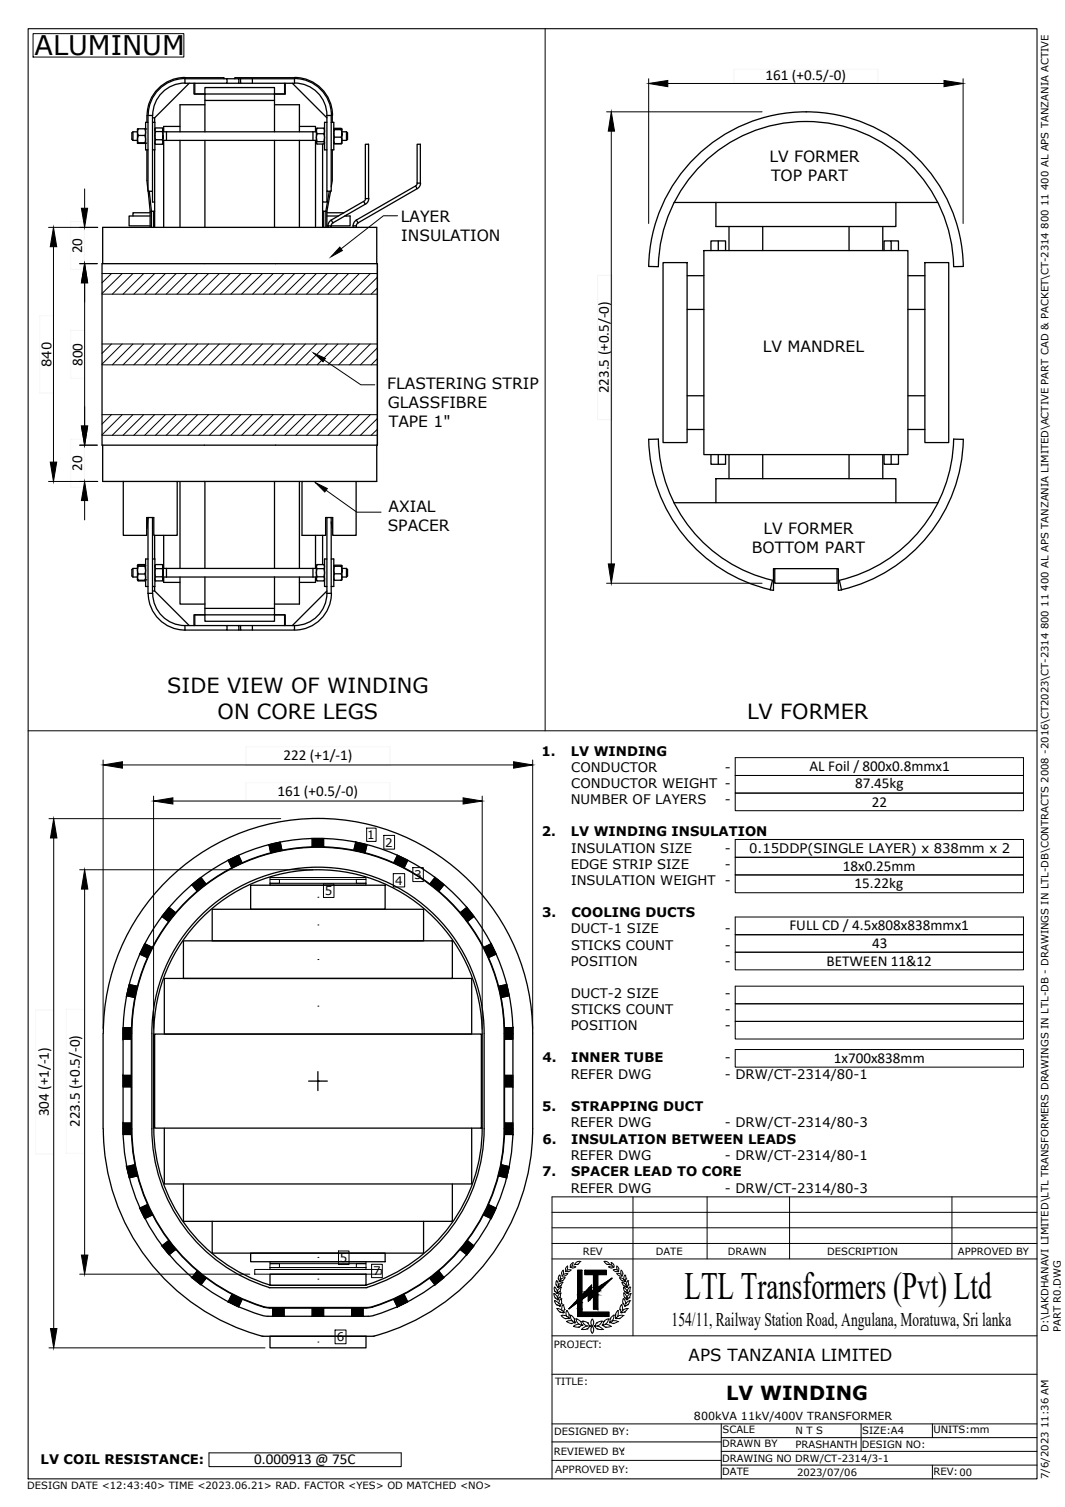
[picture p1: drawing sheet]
<svg xmlns="http://www.w3.org/2000/svg" width="210mm" height="297mm" viewBox="0 0 210 297" stroke-linecap="round" stroke-linejoin="round" font-family="sans-serif">
<!-- layer: Dim txt -->
<path d="M144.7 13.7h28.4v2.8h-28.4zM13.9 43.7h2.7v9.4h-2.7zM117.8 54.3h2.8v28.4h-2.8zM7.8 62.3h2.7v15.2h-2.7zM13.9 65.1h2.8v9.5h-2.8zM13.9 86.6h2.7v9.4h-2.7zM48.5 154.3h28.4v3.6h-28.4zM48.5 147.2h28.4v3.6h-28.4zM7 199.1h3.6v28.3h-3.6zM13.1 198.9h3.6v28.4h-3.6z" fill="none" stroke="#f7f7f7" stroke-width=".2"/>
<g fill="none" stroke="#000" stroke-width=".2">
<path d="M6.5 6.6h29.7v4.6h-29.7zM107.4 5.7v138.3M127.8 15.5v28.6M131.6 16.5h54.5M189.8 15.5v28.6M16.7 37.2v3.8M119.5 22h30.7M120.5 25.9v85.3M9.6 44.8h9.7M10.5 48.6v42.5M15.7 52h3.5M16.7 55.7v28.3"/>
<path d="M20.1 53.9h54.3M20.1 58h54.3M78.4 42.5h-2.8l-8.4 6.6M20.1 71.9h54.3M20.1 67.8h54.3M63.9 71l7.2 4.8h2.8M9.6 94.9h9.7M15.7 87.7h3.5M16.7 98.7v3.8M20.1 85.8h54.3M20.1 81.7h54.3M64.3 96.6l6 4.4h4.8"/>
<path d="M119.5 115h30.7M5.5 144h198.9M20.3 149.8v53M24.1 150.8h77.1M30.3 156.9v46M34.1 157.9h57.2M95 156.9v46M105 149.8v53M144.9 149.3h56.8v3.6h-56.8zM144.9 152.9h56.8v3.4h-56.8zM144.9 156.3h56.8v3.5h-56.8zM9.7 161.4h45.6"/>
<path d="M10.6 165.2v96.7M15.7 171.4h46M16.7 175.2v72.2M33.3 178.8l1.3 1.1-1.4 1.7-1.3-1zM37.8 174.4l1.8-1.5 1 1.3-1.8 1.4zM45 169.6l2-1 .7 1.4-2 1.1zM53 166.5l2.2-.5 .4 1.6-2.3 .5zM53.2 174.1h18.9v.4h-18.9zM53.2 173.3h1.9v.8h-1.9zM53.2 173h18.9v.3h-18.9zM61.5 165.3h2.3v1.6h-2.3zM63.8 174.2h2v2.7h-2z"/>
<path d="M70.1 166l2.2 .5-.3 1.6-2.3-.5zM70.2 173.3h1.9v.8h-1.9zM72.3 163.2h1.8v2.6h-1.8zM75.6 164.7h2.2v2.7h-2.2zM77.5 172.2h2.3v2.6h-2.3zM78.3 168.6l2.1 1-.7 1.5-2.1-1.1zM81.4 171h2v2.8h-2zM85.7 172.9l1.8 1.5-1 1.2-1.8-1.4zM90.7 179.9l1.3-1.1 1.4 1.8-1.2 1zM144.9 165.5h56.8v3.5h-56.8zM144.9 169h56.8v3.5h-56.8zM144.9 172.5h56.8v3.5h-56.8z"/>
<path d="M25.4 194l1.7 .4-.6 2.2-1.6-.3zM28.5 186l1.5 .7-1 2.1-1.5-.7zM95.3 186.7l1.5-.7 1 2.1-1.5 .7zM98.3 194.4l1.6-.4 .5 2.3-1.6 .3zM144.9 180.7h56.8v3.6h-56.8zM144.9 184.2h56.8v3.5h-56.8zM144.9 187.7h56.8v3.5h-56.8zM144.9 194.4h56.8v3.5h-56.8zM144.9 197.9h56.8v3.4h-56.8zM24.2 202.6h1.7v2.2h-1.7zM24.3 211.9h1.6v2.3h-1.6zM99.4 211.9h1.7v2.3h-1.7z"/>
<path d="M99.5 202.6h1.6v2.2h-1.6zM144.9 206.9h56.8v3.4h-56.8zM144.9 201.3h56.8v3.5h-56.8zM24.2 221.3h1.7v2.3h-1.7zM24.9 229.9l1.6-.3 .6 2.2-1.7 .4zM27.5 238.2l1.5-.8 1 2.1-1.5 .7zM96.3 237.4l1.5 .8-1 2-1.5-.7zM98.8 229.6l1.6 .3-.5 2.3-1.6-.4zM99.5 221.3h1.6v2.3h-1.6zM15.7 251.1h33.5M31.9 245.6l1.3-1.1 1.4 1.8-1.3 1zM38.8 250.6l1.8 1.4-1 1.3-1.8-1.5z"/>
<path d="M45.7 255.2l2 .9-.7 1.5-2-1zM50.2 250.2h24.9v.9h-24.9zM53.2 249.8h18.9v.4h-18.9zM53.2 249.1h1.9v.7h-1.9zM53.2 248.7h18.9v.4h-18.9zM53.7 257.8h2.3v1.6h-2.3zM61.5 257.8h2.3v1.6h-2.3zM66.7 246.6h2.1v2.6h-2.1zM69.3 257.8h2.3v1.6h-2.3zM70.2 249.1h1.9v.7h-1.9zM73.2 249.2h2.2v2.6h-2.2zM77.6 256.1l2.1-.9 .7 1.4-2.1 1z"/>
<path d="M84.7 252l1.8-1.4 1 1.2-1.8 1.5zM92.2 244.5l1.2 1.1-1.4 1.7-1.3-1zM9.7 265.7h42.5M66 262.2h2.2v2.7h-2.2zM41.2 286.4h37.9v2.7h-37.9z"/>
</g>
<g fill="#000" stroke="#000" stroke-width=".2">
<path d="M127.8 16.5l3.8-.6v1.2zM186.1 15.9l3.7 .6-3.7 .6zM120.5 22l.6 3.9h-1.2zM10.5 44.8l.7 3.8h-1.3zM16.7 52l.6 3.7h-1.3zM16 41h1.3l-.6 3.8zM67 48.7l.5 .7-2.3 1.2zM61.8 69.6l2.3 1-.4 .7zM9.9 91.1h1.3l-.7 3.8zM16 84h1.3l-.6 3.7zM16.7 94.9l.6 3.8h-1.3zM62.2 95.2l2.3 1.1-.5 .7z"/>
<path d="M119.9 111.2h1.2l-.6 3.8zM20.3 150.8l3.8-.7v1.3zM30.3 157.9l3.8-.6v1.2zM91.3 157.3l3.7 .6-3.7 .6zM101.2 150.1l3.8 .7-3.8 .6zM10.6 161.4l.6 3.8h-1.3zM16.7 171.4l.6 3.8h-1.3zM16 247.4h1.3l-.6 3.7zM9.9 261.9h1.3l-.6 3.8z"/>
<path d="M37.8 174.4l2.8-.2-1.8 1.4zM37.8 174.4l2.8-.2-1-1.2z"/>
<path d="M45 169.6l2.7 .4-2 1.1zM45 169.6l2.7 .4-.7-1.4z"/>
<path d="M53 166.5l2.6 1.1-2.3 .5zM53 166.5l2.6 1.1-.4-1.6z"/>
<path d="M61.5 165.3l2.3 1.6h-2.3zM61.5 165.3l2.3 1.6v-1.6z"/>
<path d="M70.1 166l1.9 2.1-2.3-.5zM70.1 166l1.9 2.1 .3-1.6z"/>
<path d="M78.3 168.6l1.4 2.5-2.1-1.1zM78.3 168.6l1.4 2.5 .6-1.5z"/>
<path d="M85.7 173l.8 2.6-1.8-1.4zM85.7 173l.8 2.6 1-1.2z"/>
<path d="M90.7 179.9l1.3-1.1 .2 2.8zM92 178.8l.2 2.8 1.2-.9z"/>
<path d="M24.9 196.3l2.2-1.9-.6 2.2zM25.5 194l-.6 2.3 2.2-1.9z"/>
<path d="M27.6 188.1l2.4-1.4-1 2.1zM28.5 186l-.9 2.1 2.4-1.4z"/>
<path d="M31.9 180.7l2.7-.8-1.4 1.7zM33.4 178.8l-1.5 1.9 2.7-.8z"/>
<path d="M95.3 186.7l1.5-.7-.5 2.8zM96.8 186l-.5 2.8 1.5-.7z"/>
<path d="M98.3 194.4l1.6-.4-1.1 2.6zM99.9 194l-1.1 2.6 1.6-.3z"/>
<path d="M25.9 202.6v2.2h-1.6zM24.3 202.6v2.2l1.6-2.2z"/>
<path d="M24.3 211.9l1.6 2.3v-2.3zM24.3 211.9l1.6 2.3h-1.6z"/>
<path d="M99.5 202.6h1.6l-1.6 2.2zM101.1 202.6l-1.6 2.2h1.6z"/>
<path d="M99.4 211.9l1.6 2.3v-2.3zM99.4 211.9l1.6 2.3h-1.6z"/>
<path d="M24.3 221.3l1.6 2.3v-2.3zM24.3 221.3l1.6 2.3h-1.6z"/>
<path d="M24.9 229.9l2.2 1.9-.6-2.2zM24.9 229.9l2.2 1.9-1.6 .4z"/>
<path d="M27.6 238.1l2.4 1.4-1-2.1zM27.6 238.1l2.4 1.4-1.5 .7z"/>
<path d="M96.3 237.4l-1 2.1 1.5 .7zM96.3 237.4l1.5 .7-1 2.1z"/>
<path d="M98.8 229.6l-.5 2.2 1.6 .4zM98.8 229.6l1.6 .3-.5 2.3z"/>
<path d="M99.5 221.3v2.3h1.6zM99.5 221.3h1.6v2.3z"/>
<path d="M31.9 245.6l2.7 .7-1.4-1.8zM31.9 245.6l2.7 .7-1.2 1z"/>
<path d="M38.8 250.6l-1 1.2 2.8 .2zM37.8 251.8l2.8 .2-1 1.3z"/>
<path d="M45.7 255.2l-.7 1.4 2.7-.5zM45 256.6l2.7-.5-.7 1.5z"/>
<path d="M53.7 257.8v1.6l2.3-1.6zM53.7 259.4l2.3-1.6v1.6z"/>
<path d="M61.5 257.8v1.6l2.3-1.6zM61.5 259.4l2.3-1.6v1.6z"/>
<path d="M69.3 257.8h2.3v1.6zM69.3 257.8v1.6h2.3z"/>
<path d="M77.6 256.1l.7 1.5 1.4-2.4zM79.7 255.2l.6 1.4-2 1z"/>
<path d="M84.7 252l1 1.3 .8-2.7zM86.5 250.6l1 1.2-1.8 1.5z"/>
<path d="M92.2 244.5l-1.5 1.8 1.3 1zM92.2 244.5l1.2 1.1-1.4 1.7z"/>
</g>
<!-- layer: Cage out -->
<g fill="none" stroke="#000" stroke-width=".2">
<path d="M108.8 239h95.6M124.8 235.9v27.4M139.4 235.9v12.2M155.6 235.9v12.2M187.6 235.9v12.2M204.4 235.9h-95.6v55.6M108.8 248.1h95.6M108.8 245.1h95.6M108.8 242h95.6M108.8 270.9h95.6M108.8 263.3h95.6M108.8 280.7h95.6"/>
<path d="M108.8 284.2h33.4M108.8 287.9h33.4M142.2 286.1h62.2M142.2 288.8h62.2M142.2 280.7v10.8M142.2 283.4h62.2M169.7 280.7v5.4M183.8 280.7v2.7M183.8 288.8v2.7"/>
</g>
<!-- layer: HVWD -->
<g fill="none" stroke="#000" stroke-width=".2">
<path d="M109.2 255h.1M109.2 255l.2 .8 .5 .3M109.3 253.7l.1 .8M109.3 253.7h.1M109.3 253.7l.3 .3 .2 .5 .3-.4 .4-.3-.2 .8M109.3 256.4h.1M109.3 256.4l.4 .8M109.3 256.4l.5 .2 .4 .4M109.3 254.5h.1M109.4 254.5l.4 .3M109.4 255.8h.1M109.6 253.3h.1"/>
<path d="M109.6 253.2l.3 .4M109.6 252.5h.1M109.7 252.5l-.1 .8M109.7 257.2h.1M109.7 257.2l.5 .1M109.7 252.4l.4 .9M109.7 254.8v.2l.2-.2M109.7 254.8h.1M109.7 255h.1M109.8 257.9h.1M109.8 257.9l.5 .1 .5 .3M109.8 257.9l.6 .7 .5 .1"/>
<path d="M109.8 254.5h.1M109.8 256.1l.2 .1-.1-.1M109.8 256.1h.1M109.9 255h.1M109.9 254.8h.1M109.9 255.8h.1M109.9 256.2h.1M109.9 253.6l.1 .2v-.2M109.9 253.6h.1M109.9 253.7h.1M109.9 256.1h.1M110 256.2h.1"/>
<path d="M110 253.8h.1M110 253.6h.1M110 252.1h.1M110 253.4h.1M110.1 252.1l.2 .3M110.2 257h.1M110.2 257v-.6l.4-.4 .1 .9-.4 .4M110.2 257.3h.1M110.2 252.6h.1M110.2 257.5h.1M110.2 252.5v.1l.2-.1M110.2 251.4h.1"/>
<path d="M110.2 252.5h.1M110.2 251.3l-.2 .8M110.3 254.6h.1M110.3 254.6l-.4 .2M110.3 251.3l.2 .9M110.3 257.3l.1 .1-.2-.1M110.3 257.3h.1M110.3 252.6h.1M110.3 255.7h.1M110.3 255.7l-.3 .3M110.4 258.6h.1M110.4 257.4h.1"/>
<path d="M110.4 252.5h.1M110.4 252.3h.1M110.4 254.9h.1M110.4 253.5h.1M110.4 254.8l-.1 .9M110.5 253.5l-.5 .1M110.5 254.9l-.4 .3-.2 .5-.3-.4-.4-.3M110.5 253.8h.1M110.6 256h.1M110.6 256.9h.1M110.6 259.3h.1M110.7 251l.3-.6v.8"/>
<path d="M110.7 251l.1 .4M110.8 252.4l-.4 .1M110.8 258.3h.1M110.8 251.4l-.1 .1h.2M110.8 252.5h.1M110.8 252.8h.1M110.8 252.8l-.4 .2-.4 .3M110.8 252.8l-.3 .7M110.9 258.7h.1M110.9 251.5h.4M110.9 257.2l-.2 .5 .1 .6M111 258.8h.1"/>
<path d="M111 257.2h.1M111 257.2l.2 .9M111 258.6l.1 .1h-.2M111 258.6h.1M111.1 258.7h.1M111.2 258.1h.1M111.3 258.1l-.3 .4M111.3 251.9h.1M111.3 251.9l-.6 .1-.3 .2M111.3 251.9l-.5 .6M111.4 259.9h.1M111.5 250.5l-.1 .1h.2"/>
<path d="M111.6 250.5l.4 .1M111.7 258.3l-.1 .6 .1 .6M111.7 258.3h.1M111.7 258.3l.5 .9M111.7 259.5h.1M111.7 250.3l.2-.7-.2 .1a.61 .61 0 0 0-.2 .8M111.8 259.5l-.6-.2h-.6l.5 .5 .5 .1 .3-.1M111.9 251.1l-.8 .1M111.9 251l-.6 .5M111.9 259.8h.1M112 259.7l.1 .1h-.2M112 259.7h.1"/>
<path d="M112.1 259.9h.1M112.1 259.2h.1M112.1 259.8h.1M112.2 259.1l-.2 .6M112.4 249.7l.1 .1M112.4 249.3v.4M112.5 259.2a1.29 1.29 0 0 0 .3 1.2M112.5 259.3h.1M112.5 259.3l.7 .7M112.6 250.3l-.9 .1M112.6 250.3l-.6 .4M112.9 248.9l-.2 .7 .8 .1"/>
<path d="M113 248.9l-.5 .4M113.2 260h.1M113.2 260v.5M113.2 249.2h.1M113.5 249.7l-.6 .2-.4-.1M113.5 260h.1M113.7 249.2h.1M113.8 249.2h-.5a.87 .87 0 0 1 1-.5l-.5 .5M114.3 248.7h.1M119.1 248.6l.6 .6M119.1 248.7h.1M119.1 248.6a.91 .91 0 0 1 1 .6"/>
<path d="M119.6 249.2h.1M119.7 249.2h.4M119.9 260l-.5 .1-.4 .4M119.9 260h.1M119.9 249.7l.7 .2 .3-.1v-.1M119.9 260a1.33 1.33 0 0 1-.6 1M120.1 249.2h.1M120.2 260h.1M120.5 248.8l.4 .5M120.5 248.9l.3 .7M120.7 249.6l-.7 .1M120.9 259.2h.1"/>
<path d="M121 259.2a1.29 1.29 0 0 1-.4 1.2M121 259.3l-.6 .4-.2 .4 .1 .4M121 249.3v.4M121.2 259.2h.1M121.3 259.8h.1M121.3 259.1l.1 .6M121.4 259.9h.1M121.4 259.7l-.1 .1 .1 .1 .1-.1M121.4 259.7h.1M121.5 259.8h.1M121.7 259.5h.1M121.8 258.3h.1"/>
<path d="M121.8 258.3l.1 .6-.2 .6 .6-.2h.5M121.8 258.3l-.5 .9M121.8 250.5l-.4 .1M121.9 250.1l.1 .5h-.2M122 250.1l-.4-.6 .1 .8h-.8l.6 .4M122 259.9h.1M122.1 251.9h.1M122.1 251.8l.5 .6M122.2 251.9l.6 .1 .2 .2M122.2 258.1h.1M122.2 258.1l.3 .4M122.3 258.7h.1"/>
<path d="M122.4 251.2l-.5-.2h-.3l.5 .5h.4M122.4 258.6l-.1 .1h.2M122.4 258.6h.1M122.4 258.8h.1M122.4 251.2v-.8l.4 .6-.2 .4M122.5 257.2l-.3 .9M122.5 257.2h.1M122.5 257.2l.2 .5v.6M122.5 258.7h.1M122.6 251.4v.2l-.1-.2M122.6 252.5h.1M122.6 252.8h.1"/>
<path d="M122.6 258.3h.1M122.7 252.4l.4 .1M122.8 256.9h.1M122.8 259.3l-.7 .6-.6-.1M122.8 259.3h.1M122.8 256v.9l.3 .4M122.9 256h.1M122.9 256l.3 .4 .1 .6M122.9 253.8h.1M122.9 253.8l.2 .7 .5 .3M122.9 253.8l.4 .3 .3 .4M122.9 254.9h.1"/>
<path d="M123 254.9l.3 .3 .2 .5M123 254.8l.1 .9 .4 .3M123 252.3h.1M123 253.5h.1M123 253.5l.4 .1M123.1 258.6l-.6 .1M123.1 252.5h.1M123.1 252.6h.1M123.1 255.7h.1M123.1 258.6h.1M123.1 257.4h.1M123.1 257.3v.2l.1-.2"/>
<path d="M123.1 257.3h.1M123.1 251.3l-.1 .9M123.1 252.5l.1 .1h-.1v-.1M123.1 251.4h.1M123.1 254.6h.1M123.1 257.5h.1M123.2 251.3l.2 .8M123.2 252.6h.1M123.2 257.3h.1M123.3 257h.1M123.3 257l.3-.4 .5-.2-.4 .8-.5 .1M123.4 252.1l-.2 .3"/>
<path d="M123.4 252.1h.1M123.4 253.4h.1M123.4 256.1h.1M123.4 253.6v.1l.1-.1M123.4 253.6h.1M123.4 253.7h.1M123.4 256v.1h.2M123.4 256h.1M123.5 254.8l.2 .2v-.2M123.5 254.8h.1M123.5 254.9h.1M123.5 255.7h.1"/>
<path d="M123.5 256.2h.1M123.5 253.7h.1M123.5 253.6h.1M123.6 254.5h.1M123.6 256.1h.1M123.7 255h.1M123.7 254.8h.1M123.7 257.9h.1M123.7 257.9l-.6 .7M123.7 257.9l-.6 .1-.4 .3M123.7 257.2h.1M123.7 252.5h.1"/>
<path d="M123.7 252.5l.1 .8M123.8 252.4l-.4 .9-.3-.4-.5-.1 .4 .7M123.8 253.3h.1M123.8 253.2l-.2 .4M124 255.8h.1M124 255.8l-.4 .2M124 254.5h.1M124.1 253.7h.1M124.1 256.4h.1M124.1 253.7l-.3 .3-.2 .5M124.2 253.7l-.1 .8-.4 .3M124.2 255l-.2 .8"/>
<path d="M124.2 255h.1M124.3 255l-.5 .3-.2 .4M111.7 260.5h.1M111.7 260.5l.9 .3M112.6 260.9h.1M112.8 260.4h.1M112.9 260.4l-.6-.1-.6 .2M113 261.4h.1M113.1 261.4l.5 .2h.5M113.1 260.7h.1M113.1 260.6l-.5 .2M113.2 260.5l.1 .1-.1 .2-.1-.1"/>
<path d="M113.2 260.5h.1M113.2 260.8h.1M113.3 260.6h.1M114 261.6h.1M114.2 261.1h.1M114.2 261l-.6 .1-.6 .3M114.4 260.5l-.4-.4-.5-.1a1.31 1.31 0 0 0 .7 1M114.4 260.5h.1M114.4 260.5l.2 .6M114.5 261.3h.1M114.5 261.2l-.4 .4M114.6 261.1h.1l-.2 .2"/>
<path d="M114.6 261.1h.1M114.6 262h.1M114.7 261.3h.1M114.7 261.1h.1M114.8 260.4a1.42 1.42 0 0 0 .9 1M114.8 260.4h.1M114.8 260.4l.6 .1 .4 .3M115.7 261.4h.1M115.7 261.9h.1M115.7 261.9l-.5 .2-.6-.1M115.8 261.4l-.7 .2-.4 .4M115.8 260.8h.1"/>
<path d="M115.8 260.8l.3 .5M116.1 261.3h.2v.2h-.2M116.1 261.5h.1M116.1 261.5l-.4 .5M116.3 261.5h.1M116.3 261.3h.1M117.1 261.3h.1M117.1 261.5h.1M117.3 261.5l.4 .5M117.3 261.3h-.2v.2h.2M117.3 261.3h.1M117.3 261.5h.1"/>
<path d="M117.6 260.8h.1M117.6 260.8l.5-.3 .5-.1a1.42 1.42 0 0 1-.9 1M117.6 260.7l-.3 .6M117.7 261.9h.1M117.7 261.4h.1M117.7 261.4l.6 .2 .5 .4M117.8 261.9l.5 .2 .5-.1M118.6 260.4h.1M118.7 261.1h.1M118.7 261.3h.1M118.8 262h.1M118.8 261.1l-.1 .2h.2"/>
<path d="M118.8 261.1h.1M118.9 261.3h.1M119 260.5h.1M119 260.5l-.1 .6M119.2 261.1h.1M119.2 261l.6 .1 .6 .3-.8 .2-.4-.1-.3-.3M119.3 261.6h.1M120.1 260.6h.1M120.1 260.7h.1M120.2 260.5l-.1 .2h.2M120.2 260.5h.1M120.3 260.7h.1"/>
<path d="M120.4 261.4h.1M120.6 260.4h.1M120.6 260.4l.6-.1 .6 .2-.7 .3h-.4l-.4-.2M120.8 260.9h.1M121.8 260.5h.1"/>
</g>
<!-- layer: Cage out -->
<path d="M5.5 5.7h198.9v285.8h-198.9zM113.8 250.4h.9v4.9l1.9-2v1.3l.4-.3v-3.1h-1.7v-.8h4.2v.8h-1.7v2.6l2.8-1.9-2.8 2.8v3.3h-.8v-2.5l-1 1v-1.3l-1.3 .9v2.5h5.3v.9h-6.2v-2.8l-1.7 1.3 1.7-1.8zM116.7 260a1.09 1.09 0 0 0 0 1.4 1.08 1.08 0 0 0 0 1.4M116.8 260a1.09 1.09 0 0 1 0 1.4 1.08 1.08 0 0 1 0 1.4" fill="none" stroke="#000" stroke-width=".21"/>
<g fill="#000" stroke="#000" stroke-width=".2">
<path d="M113.3 256.7h.5l-1.7 1.3zM113.8 250.4h.9zM116 255.5h1l-.7 .7zM116.6 253.3v.5h-.4zM118.5 253.3l2.1-1.4-1.4 1.4z"/>
<path d="M113.8 250.4l.9 4.9v-4.9zM113.8 250.4l.9 4.9h-.9z"/>
<path d="M113.8 256.1l.9 .1zM113.8 256.1l.9 .1z"/>
<path d="M113.8 256.2l.9 .5v-.5zM113.8 256.2l.9 .5h-1.4z"/>
<path d="M113.8 256.7l.9 1.3v-1.3zM113.8 256.7l.9 1.3h-.9z"/>
<path d="M113.8 258l.9 .6v-.6zM113.8 258l.9 .6h-.9z"/>
<path d="M113.8 255.3l.9 .8 1.2-.8zM113.8 255.3l.9 .8h-.9z"/>
<path d="M114.8 255.2h1.2zM114.8 255.2l1.1 .1h-1.2z"/>
<path d="M116 255.5v.7h.3zM116 256.2h.3l-.3 .3z"/>
<path d="M116.2 253.8l.4 .8v-.8zM116.2 253.8l.4 .8h-1.2z"/>
<path d="M117 251.2l.8 2.6v-2.6zM117 251.2l.8 2.6h-.8z"/>
<path d="M115.3 254.7l2.5 .5v-.5zM115.3 254.7l2.5 .5h-3z"/>
<path d="M116 255.2l1.8 .3v-.3zM116 255.2l1.8 .3h-1.8z"/>
<path d="M117 255.5l.8 2.5v-2.5zM117 255.5l.8 2.5h-.8z"/>
<path d="M115.4 254.6h2.5zM115.3 254.7h2.5z"/>
<path d="M117 254.3l.9 .3 .3-.3zM116.6 254.6l.4-.3 .9 .3z"/>
<path d="M117 253.8l1.2 .5 .5-.5zM117 253.8l1.2 .5h-1.2z"/>
<path d="M118.5 253.3l.2 .5 .5-.5zM117.8 253.8l.7-.5 .2 .5z"/>
<path d="M115.3 250.4l4.2 .8v-.8zM115.3 250.4l4.2 .8h-4.2z"/>
<path d="M113.8 258.6l6.2 .9v-.9zM113.8 258.6l6.2 .9h-6.2z"/>
</g>
<!-- layer: 0 -->
<g fill="none" stroke="#000" stroke-width=".25">
<path d="M36.4 15.3h7.8v.2M36.4 15.5h8.3v.9h-8.3zM36.5 15.3a7.5 7.5 0 0 0-7.5 7.4M36.5 16.4a6.4 6.4 0 0 0-6.4 6.3M36.5 15.5a7.3 7.3 0 0 0-7.3 7.2M37.3 16.4l-6.8 6.8M38.2 16.4v2.1h2.2M38.4 16.4v2.1h2M40.4 18.5h13.7v1.3h-13.7zM40.4 18.5v-1.2h13.7v1.2M40.4 19.8v6.2M44.7 15.5h2.4v.9h-2.4"/>
<path d="M47.1 15.5h2.6M47.1 16.4h.3M47.4 15.5v.9h2.3M49.7 15.5h8.3v.9h-8.3zM54.1 19.8v6.2M56.1 16.4v2.1M56.2 16.4v2.1h-2.1M57.6 16.4l6.8 6.8M58 15.3h-11.7v.2M58.1 15.3a7.5 7.5 0 0 1 7.4 7.4M58.1 16.4a6.4 6.4 0 0 1 6.3 6.3M58.1 15.5a7.3 7.3 0 0 1 7.2 7.2"/>
<path d="M26.2 26v1.7M26.2 27.7h.9M27.1 26h-.9l-.2 .2v1.3l.2 .2M27.1 25.4h.1M27.1 28.2h.1M27.1 28.2h1.6M27.2 26.7h1.4l.1 .7-.1 .7h-1.4l-.1-2.1v2.2l.1-.1M27.2 25.4l-.1 .1M28.6 25.4l.1 .6-.1 .7M28.6 25.4h-1.4l-.1 .6v-.6M28.6 28.1l.1 .1M28.6 25.4h.1"/>
<path d="M28.7 25.4h.1M28.7 28.2h.1M29 29.5v6.1l.2 2M29 22.8v1.3M29.2 24.1h-.5v5.4h.5M29.2 22.8h.9v14.9h-.9zM29.2 37.7l.4 3.9M29.4 37.7l.4 3.9h-.2v3.2M30.1 23.2h.4v.9M30.1 24.1h.4M30.1 29.5h.4M30.5 29.5v10.3h-.4v-2.1"/>
<path d="M30.5 39.8v5M30.5 24.1v5.4M30.5 28.2l.1 .2M30.6 25.3l-.1 .1M30.6 28.4h.1M32 25.9h-1.4l-.1 .8 .1 1.7h1.4l.1-.4-.1-.5h-1.4M32 27.5l.1-.8v1.5l-.1 .2M32 25.2h-1.4l-.1 .4 .1 .3M32 25.3l.1 .3zM32.1 25.6v1.1a1.16 1.16 0 0 1 0-1.1zM32.1 27.7h30.3M32.1 26h30.3"/>
<path d="M32.3 27.7v17.1M32.8 26v1.7M35.5 27.7v17.1M35.5 24.9h-3.2v1.1M40.4 27.7v17.1M40.4 20.6h-4.9v5.4M54.1 27.7v17.1M54.1 20.6h4.9v5.4M59 24.9h3.2v1.1M59 27.7v17.1M61.7 26v1.7M62.2 27.7v17.1"/>
<path d="M62.4 28.3v-.2l.1 .3h1.3l.1-.1M62.5 26.4h1.3l.2 .7-.2 .8h-1.3l-.1-.8zM62.5 26.4l-.1-.6v2.3l.1-.2M62.5 25.3l-.1 .5 .1-.5h1.3l.2 .5-.2 .6M63.6 28.4v11.4h.8v-2.1M63.6 39.8v5M63.8 27.9l.2 .2M63.8 25.3l.1 .1M63.9 25.4h.1M64 28.2l-.1 .1M64.4 22.8h.9v14.9h-.9zM64.4 24.1h-.4v5.4h.4"/>
<path d="M64.9 37.7l-.7 3.9h.2v3.2M65.2 37.7l-.8 3.9M65.3 24.1h.5v5.4h-.5M65.5 29.5v6.1l-.2 1.2M65.5 22.8v1.3M65.8 28.3h.1M65.8 25.4l.1-.1h1.4l.1 .1M65.9 27h1.4l.1 .7-.1 .6h-1.4l-.1-.6zM65.9 28.3h1.4M67.3 25.6l.1-.1v.8l-.1-.7h-1.4l-.1 .7 .1 .7M67.3 27l.1-.7v1.4M67.4 27.7v.5l-.1 .1"/>
<path d="M67.4 25.5l-.1-.2h-1.4l-.1 .2 .1 .1M67.4 26h.9M67.4 28.2v.1M68.3 26l.2 .2v1.3l-.2 .2h-.9M68.3 26v1.7M72 28.4h.6v10.7h-.6zM72.1 39.1l-.4 .6M72.7 39.1a1.29 1.29 0 0 1-.7 1.1M82.2 28.4h.6v7.7h-.6zM82.3 36.1l-.4 .5M82.9 36.1a1.29 1.29 0 0 1-.7 1.1M132.8 39.9h8.3"/>
<path d="M141.1 39.9h35.5v4.7h-35.5zM176.6 39.9h8.2M20.1 52h54.3v35.7h-54.3zM20.2 52v-7.2h54.1v7.2M29.6 41.9h-3.4v.7M29.6 42.6h-4.2v1.9h4.2M30.3 41.6h-.5v3.2M30.5 41.6h-.2v3.2M63.6 41.6h.2v3.2M63.8 41.6h.4v3.2M64.4 44.5h.2M64.4 41.9h3.4"/>
<path d="M64.4 42.6h2.3M64.6 44.8v-.3h.7v.3M65.3 43.4l6.4-3.7 .3 .5-6.4 3.7zM65.3 43.4a1.29 1.29 0 0 0-.7 1.1M65.6 43.9l-.3 .6M67.9 42.6h1.1v1.9h-3.7M68.3 42.4v.2M69.6 44.8v-.3h.6v.3M70.2 43.4l11.7-6.8 .3 .6-11.6 6.7zM70.2 43.4a1.29 1.29 0 0 0-.6 1.1M70.6 43.9l-.4 .6M129.8 52.5a29.1 29.1 0 0 1 29.1-28.6 29.1 29.1 0 0 1 29.1 28.6"/>
<path d="M130.7 51.8h4.7v35.4h-4.7zM135.4 54.3h3.3M138.7 49.4h40.2v40.2h-40.2zM141.6 49.4v-1.9h1.4v1.9M141.6 47.5h-1.5v1.9M143.7 44.6v4.8M150.3 44.6v4.8M167.3 44.6v4.8M174 44.6v4.8M174.2 49.4v-1.9h1.4v1.9M175.6 47.5h1.5v1.9M178.9 54.3h3.4"/>
<path d="M182.3 51.8h4.7v35.4h-4.7zM189.8 52.5l-1.8 .1M189.9 52.5a31 31 0 0 0-31-30.5 31 31 0 0 0-31 30.5l1.9 .1M135.4 78h3.3M135.4 61h3.3M178.9 78h3.4M178.9 61h3.4M20.2 87.7v7.2h4.1M24.3 94.9h10.6v10.6h-4.6v-3.5h-.2M24.3 94.9v10.6h4.6v-3.5h.3M34.9 94.9h24.6M35.5 94.9v17.1"/>
<path d="M40.4 94.9v17.1M54.1 94.9v17.1M59 94.9v17.1M74.3 87.7v7.2h-4.1M127.9 86.6a31 31 0 0 0 23.9 29.6M129.8 86.6h-2M129.8 86.5a29.1 29.1 0 0 0 22.5 27.9M132.8 99.1h8.3M135.4 84.7h3.3M140.1 89.6v1.9h1.5M141.1 94.3h35.5v4.8h-35.5zM141.6 89.6v1.9h1.4v-1.9"/>
<path d="M143.7 89.6v4.7M150.3 89.6v4.7M167.3 89.6v4.7M174 89.6v4.7M174.2 89.6v1.9h1.4M175.6 89.6v1.9M176.6 99.1h8.3M177.1 89.6v1.9h-1.5M178.9 84.7h3.4M188 86.5a29.1 29.1 0 0 1-22.5 27.9M188 86.6h1.8M189.9 86.6a31 31 0 0 1-24 29.6"/>
<path d="M26.2 113.7h.9M26.2 112v1.7M27.1 112h-.9l-.2 .3v1.2l.2 .2M27.1 114.3h.1M27.1 111.5h.1M27.1 114.2l.1 .2M27.1 114.3l.1 .2M27.1 113.7v.6M27.2 114.3v.2h1.4v-.2M27.2 111.6h1.4l.1 .8-.1 .7h-1.4l-.1-.7zM27.2 111.6l-.1-.1v2.2l.1-.6M27.2 111.3l-.1 .2"/>
<path d="M28.6 113.1l.1 .6-.1 .7h-1.4l-.1-.7M28.6 111.3l-1.4 .1M28.6 111.3l.1 .2M28.6 111.3v.1M28.7 111.5l-1.5-.1-.1 .1M28.7 114.3h.1M28.7 111.5l-.1 .1M28.7 114.3l-.1 .2M28.7 114.3l-.1 .1M29.2 102h.9v15h-.9zM29.2 110.2h-.5v5.4h.5M29.2 102.1l-.2 2"/>
<path d="M29.2 116.9a7.3 7.3 0 0 0 7.3 7.3M30.1 110.2h.4M30.1 115.6h.4M30.1 116.9a6.4 6.4 0 0 0 6.4 6.4M30.5 115.6v.9h-.4M30.5 105.5v10.1M30.5 116.5l6.8 6.8M30.5 114.3l.1 .2M30.6 111.3l-.1 .2M30.6 113.7h1.4M30.6 112.1h1.4M32 111.3l.1 .4-.1-.4h-1.4l-.1 .4 .1 .4-.1 .8 .1 1.6"/>
<path d="M32.1 112.9v1.2l-.1-.4zM32.1 111.7v1.2l-.1-.8zM32.1 114.1l-.1 .4h-1.4M32.1 112h30.3M32.1 113.7h30.3M32.1 114.1l-.1 .4M32.3 113.7v1.1h3.2M32.3 105.5v6.5M32.8 112v1.7M35.5 113.7v5.4h4.9M40.4 119.9h13.7v1.3h-13.7zM40.4 113.7v6.2"/>
<path d="M54.1 113.7v6.2M59 113.7v5.4h-4.9M61.7 112v1.7M62.2 113.7v1.1h-3.2M62.2 105.5v6.5M62.4 111.7l.1 .4-.1 .8zM62.4 112.9l.1 .8-.1 .4zM62.5 111.3l-.1 .4M62.5 113.7h1.3M62.5 112.1h1.3M63.6 105.5v5.8M63.8 111.3l.2 .4-.2 .4 .2 .8-.2 1.6h-1.3l-.1-.4 .1 .4"/>
<path d="M63.8 111.3h-1.3l-.1 .4M63.8 111.3l.2 .2M64 114.3l-.2 .2M64.4 116.9a6.4 6.4 0 0 1-6.3 6.4M64.4 102h.9v15h-.9zM64.4 102h-.2v3.5h-4.7v-10.6h10.7v10.6h-4.6v-3.5h-.3M64.4 110.2h-.4v5.4h.4M64.4 116.5l-6.8 6.8M65.3 110.2h.5v5.4h-.5M65.3 102.9l.2 1.2M65.3 116.9a7.3 7.3 0 0 1-7.2 7.3M65.8 114.2l.1 .2"/>
<path d="M65.9 113.1h1.4l.1 .6-.1 .7h-1.4l-.1-.7zM67.3 113.1l.1-.8v1.4M67.3 111.6l.1-.1v.8l-.1-.7h-1.4l-.1 .7 .1 .8M67.4 113.7v.5l-.1 .2M67.4 111.5l-1.5-.1-.1 .1 .1 .1M67.4 112h.9M68.3 112l.2 .3v1.2l-.2 .2h-.9M68.3 112v1.7M152.4 114.5v1.9M152.5 114.4h-.3l-.4 1.9 .7 .1M152.7 112.1h12.3v2.9h-12.3zM152.7 112.1h-.3v2.4"/>
<path d="M165 112.1h.2v4.3M165.2 114.4h.3l.4 1.9M165.9 116.3l-.6 .1M36.4 123.3h8.3v.9h-8.3M36.4 123.3v.9M40.4 121.2v1.3h13.7v-1.3M40.4 121.2h-2.2v2.1M40.4 121.2h-2v2.1M44.7 123.3h2.4v.9h-2.4M47.1 123.3h.3M47.1 124.2h.3M49.7 123.3h-2.3v.9h2.3"/>
<path d="M49.7 123.3h8.3v.9h-8.3zM54.1 121.2h2.1v2.1M54.1 121.2h2v2.1"/>
</g>
<!-- layer: P -->
<g fill="none" stroke="#000" stroke-width=".2">
<path d="M158.8 22h.1M22 53.9l-1.9 1.8M24.1 53.9l-4 4M26.2 53.9l-4.1 4.1M28.3 53.9l-4 4.1M30.5 53.9l-4.1 4.1M32.6 53.9l-4.1 4.1M34.7 53.9l-4.1 4.1M36.8 53.9l-4 4.1M38.9 53.9l-4 4.1M41.1 53.9l-4.1 4.1M43.2 53.9l-4 4.1"/>
<path d="M45.3 53.9l-4 4.1M47.5 53.9l-4.1 4.1M49.6 53.9l-4.1 4.1M51.7 53.9l-4.1 4.1M53.8 53.9l-4 4.1M56 53.9l-4.1 4.1M58.1 53.9l-4.1 4.1M60.2 53.9l-4.1 4.1M62.4 53.9l-4.1 4.1M64.5 53.9l-4.1 4.1M66.6 53.9l-4.1 4.1M68.7 53.9l-4.1 4.1"/>
<path d="M70.8 53.9l-4 4.1M73 53.9l-4.1 4.1M74.4 54.6l-3.4 3.4M74.4 56.8l-1.2 1.2M22 67.8l-1.9 1.9M24.1 67.8l-4 4M26.2 67.8l-4.1 4.1M28.3 67.8l-4 4.1M30.5 67.8l-4.1 4.1M32.6 67.8l-4.1 4.1M34.7 67.8l-4.1 4.1M36.8 67.8l-4 4.1"/>
<path d="M38.9 67.8l-4 4.1M41.1 67.8l-4.1 4.1M43.2 67.8l-4 4.1M45.3 67.8l-4 4.1M47.5 67.8l-4.1 4.1M49.6 67.8l-4.1 4.1M51.7 67.8l-4.1 4.1M53.8 67.8l-4 4.1M56 67.8l-4.1 4.1M58.1 67.8l-4.1 4.1M60.2 67.8l-4.1 4.1M62.4 67.8l-4.1 4.1"/>
<path d="M64.5 67.8l-4.1 4.1M66.6 67.8l-4.1 4.1M68.7 67.8l-4.1 4.1M70.8 67.8l-4 4.1M73 67.8l-4.1 4.1M74.4 68.6l-3.4 3.3M74.4 70.7l-1.2 1.2M22 81.7l-1.9 1.9M24.1 81.7l-4 4M26.2 81.7l-4.1 4.1M28.3 81.7l-4 4.1M30.5 81.7l-4.1 4.1"/>
<path d="M32.6 81.7l-4.1 4.1M34.7 81.7l-4.1 4.1M36.8 81.7l-4 4.1M38.9 81.7l-4 4.1M41.1 81.7l-4.1 4.1M43.2 81.7l-4 4.1M45.3 81.7l-4 4.1M47.5 81.7l-4.1 4.1M49.6 81.7l-4.1 4.1M51.7 81.7l-4.1 4.1M53.8 81.7l-4 4.1M56 81.7l-4.1 4.1"/>
<path d="M58.1 81.7l-4.1 4.1M60.2 81.7l-4.1 4.1M62.4 81.7l-4.1 4.1M64.5 81.7l-4.1 4.1M66.6 81.7l-4.1 4.1M68.7 81.7l-4.1 4.1M70.8 81.7l-4 4.1M73 81.7l-4.1 4.1M74.4 82.5l-3.4 3.3M74.4 84.6l-1.2 1.2M62.7 176.9h.1M62.7 198.3h.1"/>
<path d="M62.7 182.3h.1M62.7 189.1h.1M62.7 213.1h.1M62.7 252.1h.1M62.7 247.8h.1M62.7 264.5h.1"/>
</g>
<g fill="none" stroke="#000" stroke-width=".25">
<path d="M41.8 179.2h41.7v6.2h-41.7zM49.4 174.5h26.5v4.7h-26.5zM32.4 192.9h60.6v10.9h-60.6zM36.2 185.4h53v7.5h-53zM20.3 203.7v18.8M20.4 203.7a42.3 42.3 0 0 1 42.3-42.4 42.3 42.3 0 0 1 42.3 42.4v18.8a42.3 42.3 0 0 1-31.3 40.9M25.9 203.7v18.8M25.9 203.7a36.8 36.8 0 0 1 36.8-36.8 36.8 36.8 0 0 1 36.7 36.8v18.8a36.8 36.8 0 0 1-26 35.1M30.3 203.8v18.6M30.3 203.8a32.4 32.4 0 0 1 32.4-32.4 32.4 32.4 0 0 1 32.3 32.4M30.5 203.8h64.4v18.6h-64.4zM60.8 213.1h3.7"/>
<path d="M62.7 211.2v3.8M95 203.8v18.6M20.4 222.5a42.3 42.3 0 0 0 31.4 40.9h21.7M25.9 222.5a36.5 36.5 0 0 0 26.9 35.3h.3M30.3 222.3a32.4 32.4 0 0 0 22.8 30.9M32.4 222.4v11h60.6v-11M36.2 233.4v7.3h53v-7.3M95 222.3a32.4 32.4 0 0 1-22.9 31M41.8 240.7v6.3h41.7v-6.3M49.4 247h26.5v1.7h-26.5zM51.7 259.3a38.4 38.4 0 0 1-27.4-36.8v-18.8a38.4 38.4 0 0 1 38.4-38.4 38.4 38.4 0 0 1 38.4 38.4v18.8a38.2 38.2 0 0 1-28.2 36.9h-20.1M51.7 259.3l1.1 .1"/>
<path d="M53 253.7a32.7 32.7 0 0 1-23.1-31.2v-18.8a32.7 32.7 0 0 1 32.8-32.8 32.7 32.7 0 0 1 32.7 32.8v18.8a32.7 32.7 0 0 1-23 31.2M53 253.8h.2M53 257.8h19.3M53.1 253.3h.2M53.2 251.1h18.9v2.3h-18.9zM53.3 253.4h18.8M72.4 253.8h-19.2M73.4 257.5a36.7 36.7 0 0 0 26-35v-18.8a36.7 36.7 0 0 0-36.7-36.7 36.7 36.7 0 0 0-36.7 36.7v18.8a36.5 36.5 0 0 0 26.8 35.2h19.5M73.4 257.6l-1.1 .2M73.4 257.5l-1.1 .2M53.2 263.4h18.9v2.3h-18.9zM73.8 263.4h-.2"/>
</g>
<!-- layer: Dim txt -->
<path d="M197.3 165.9h-50.1" fill="none" stroke="#fff" stroke-width=".2"/>
<path d="M147.2 165.9l1.9 2.7h48.2zM147.2 165.9h50.1v2.7z" fill="#fff" stroke="#fff" stroke-width=".2"/>
<text font-size="7.6" x="134.9" y="256.1">LTL Transformers (Pvt) Ltd</text>
<text font-size="5.3" x="6.8" y="10.8">ALUMINUM</text>
<g font-size="4.1">
<text x="33" y="136.7">SIDE VIEW OF WINDING</text>
<text x="42.9" y="141.8">ON CORE LEGS</text>
<text x="147.2" y="141.8">LV FORMER</text>
</g>
<g font-size="3.8">
<text x="132.4" y="261.3">154/11, Railway Station Road, Angulana, Moratuwa, Sri lanka</text>
<text x="143.1" y="275.9">LV WINDING</text>
</g>
<text font-size="3.3" x="135.7" y="268.3">APS TANZANIA LIMITED</text>
<g font-size="3.1">
<text x="151.6" y="31.9">LV FORMER</text>
<text x="152" y="35.7">TOP PART</text>
<text x="79" y="43.7">LAYER</text>
<text x="79.1" y="47.5">INSULATION</text>
<text x="150.3" y="69.3">LV MANDREL</text>
<text x="76.3" y="76.7">FLASTERING STRIP</text>
<text x="76.5" y="80.5">GLASSFIBRE</text>
<text x="76.6" y="84.2">TAPE 1&quot;</text>
<text x="76.6" y="101">AXIAL</text>
<text x="76.4" y="104.7">SPACER</text>
<text x="150.5" y="105.2">LV FORMER</text>
<text x="148.2" y="108.9">BOTTOM PART</text>
</g>
<g font-size="3">
<text x="150.9" y="15.9">161 (+0.5/-0)</text>
<text x="16.2" y="49.9" transform="rotate(-90 16.2 49.9)">20</text>
<text x="16.3" y="72.1" transform="rotate(-90 16.3 72.1)">800</text>
<text x="120" y="77.5" transform="rotate(-90 120 77.5)">223.5 (+0.5/-0)</text>
<text x="16.2" y="92.9" transform="rotate(-90 16.2 92.9)">20</text>
<text x="55.9" y="149.8">222 (+1/-1)</text>
<text x="159.6" y="152">AL Foil / 800x0.8mmx1</text>
<text x="168.5" y="155.3">87.45kg</text>
<text x="54.7" y="156.9">161 (+0.5/-0)</text>
<text x="171.8" y="159">22</text>
<text x="151.4" y="168">0.15DDP(DOUBLE LAYER)x838mmx1</text>
<text x="166.1" y="171.6">18x0.25mm</text>
<text x="168.4" y="174.9">15.22kg</text>
<text x="155.6" y="183.4">FULL CD / 4.5x808x838mmx1</text>
<text x="162.9" y="190.4">BETWEEN 11&amp;12</text>
<text x="171.9" y="186.9">43</text>
<text x="164.3" y="209.5">1x700x838mm</text>
<text x="9.6" y="220" transform="rotate(-90 9.6 220)">304 (+1/-1)</text>
<text x="15.7" y="222.2" transform="rotate(-90 15.7 222.2)">223.5 (+0.5/-0)</text>
<text x="50.1" y="288.5">0.000913 @ 75C</text>
</g>
<g font-size="2.6">
<text x="10.1" y="72.3" transform="rotate(-90 10.1 72.3)">840</text>
<text x="106.7" y="148.9">1.</text>
<text x="112.5" y="148.9">LV WINDING</text>
<text x="112.6" y="152.1">CONDUCTOR</text>
<text x="112.6" y="155.3">CONDUCTOR WEIGHT -</text>
<text x="142.8" y="152.1">-</text>
<text x="112.5" y="158.5">NUMBER OF LAYERS</text>
<text x="142.8" y="158.5">-</text>
<text x="106.8" y="164.9">2.</text>
<text x="112.5" y="164.9">LV WINDING INSULATION</text>
<text x="112.5" y="171.2">EDGE STRIP SIZE</text>
<text x="112.6" y="168">INSULATION SIZE</text>
<text x="142.8" y="168">-</text>
<text x="142.8" y="171.2">-</text>
<text x="147.7" y="168">0.15DDP(SINGLE LAYER) x 838mm x 2</text>
<text x="112.6" y="174.4">INSULATION WEIGHT -</text>
<text x="106.8" y="180.8">3.</text>
<text x="112.5" y="184">DUCT-1 SIZE</text>
<text x="112.6" y="180.8">COOLING DUCTS</text>
<text x="142.8" y="184">-</text>
<text x="112.5" y="190.4">POSITION</text>
<text x="112.6" y="187.2">STICKS COUNT</text>
<text x="142.8" y="187.2">-</text>
<text x="142.8" y="190.4">-</text>
<text x="112.5" y="196.7">DUCT-2 SIZE</text>
<text x="142.8" y="196.7">-</text>
<text x="112.5" y="203.1">POSITION</text>
<text x="112.6" y="199.9">STICKS COUNT</text>
<text x="142.8" y="199.9">-</text>
<text x="142.8" y="203.1">-</text>
<text x="106.9" y="209.4">4.</text>
<text x="112.6" y="209.4">INNER TUBE</text>
<text x="142.8" y="209.4">-</text>
<text x="112.5" y="212.7">REFER DWG</text>
<text x="142.8" y="212.7">- DRW/CT-2314/80-1</text>
<text x="106.8" y="219">5.</text>
<text x="112.6" y="219">STRAPPING DUCT</text>
<text x="106.9" y="225.5">6.</text>
<text x="112.5" y="222.2">REFER DWG</text>
<text x="112.6" y="225.5">INSULATION BETWEEN LEADS</text>
<text x="142.8" y="222.2">- DRW/CT-2314/80-3</text>
<text x="106.8" y="231.9">7.</text>
<text x="112.5" y="228.7">REFER DWG</text>
<text x="112.6" y="231.9">SPACER LEAD TO CORE</text>
<text x="142.8" y="228.7">- DRW/CT-2314/80-1</text>
<text x="112.5" y="235.1">REFER DWG</text>
<text x="142.8" y="235.1">- DRW/CT-2314/80-3</text>
<text x="8" y="288.5">LV COIL RESISTANCE:</text>
</g>
<g font-size="2.3">
<text x="72.4" y="165.4">1</text>
<text x="75.9" y="166.9">2</text>
<text x="81.7" y="173.3">3</text>
<text x="64" y="176.4">5</text>
<text x="77.9" y="174.4">4</text>
<text x="67" y="248.7">5</text>
<text x="73.5" y="251.4">7</text>
<text x="66.4" y="264.4">6</text>
<text x="109.4" y="290.3">APPROVED BY</text>
</g>
<text font-size="2.2" x="136.8" y="279.9">800kVA 11kV/400V TRANSFORMER</text>
<g font-size="2">
<text x="114.9" y="247.3">REV</text>
<text x="129.2" y="247.3">DATE</text>
<text x="143.5" y="247.3">DRAWN</text>
<text x="163" y="247.4">DESCRIPTION</text>
<text x="188.8" y="247.4">APPROVED BY</text>
<text x="206.7" y="262.6" transform="rotate(-90 206.7 262.6)">D:\LAKDHANAVI LIMITED\LTL TRANSFORMERS DRAWINGS IN LTL-DB - DRAWINGS IN LTL-DB\CONTRACTS 2008 -2016\CT2023\CT-2314 800 11 400 AL APS TANZANIA LIMITED\ACTIVE PART CAD &amp; PACKET\CT-2314 800 11 400 AL APS TANZANIA ACTIVE</text>
<text x="209.1" y="262.6" transform="rotate(-90 209.1 262.6)">PART R0.DWG</text>
<text x="109.2" y="265.7">PROJECT:</text>
<text x="109.4" y="273">TITLE:</text>
<text x="109.2" y="286.8">REVIEWED BY:</text>
<text x="109.2" y="282.9">DESIGNED BY:</text>
<text x="142.3" y="285.3">DRAWN BY</text>
<text x="142.4" y="282.4">SCALE</text>
<text x="156.8" y="282.7">N T S</text>
<text x="156.8" y="285.5">PRASHANTH</text>
<text x="169.9" y="285.4">DESIGN NO:</text>
<text x="169.9" y="282.6">SIZE:A4</text>
<text x="184" y="282.4">UNITS:mm</text>
<text x="5.4" y="293.5">DESIGN DATE &lt;12:43:40&gt; TIME &lt;2023.06.21&gt; RAD. FACTOR &lt;YES&gt; OD MATCHED &lt;NO&gt;</text>
<text x="123.1" y="290.3">:</text>
<text x="142.3" y="288.1">DRAWING NO DRW/CT-2314/3-1</text>
<text x="142.3" y="290.7">DATE</text>
<text x="157.1" y="290.9">2023/07/06</text>
<text x="184" y="290.8">REV:00</text>
<text x="206.7" y="291.5" transform="rotate(-90 206.7 291.5)">7/6/2023 11:36 AM</text>
</g>
</svg>
